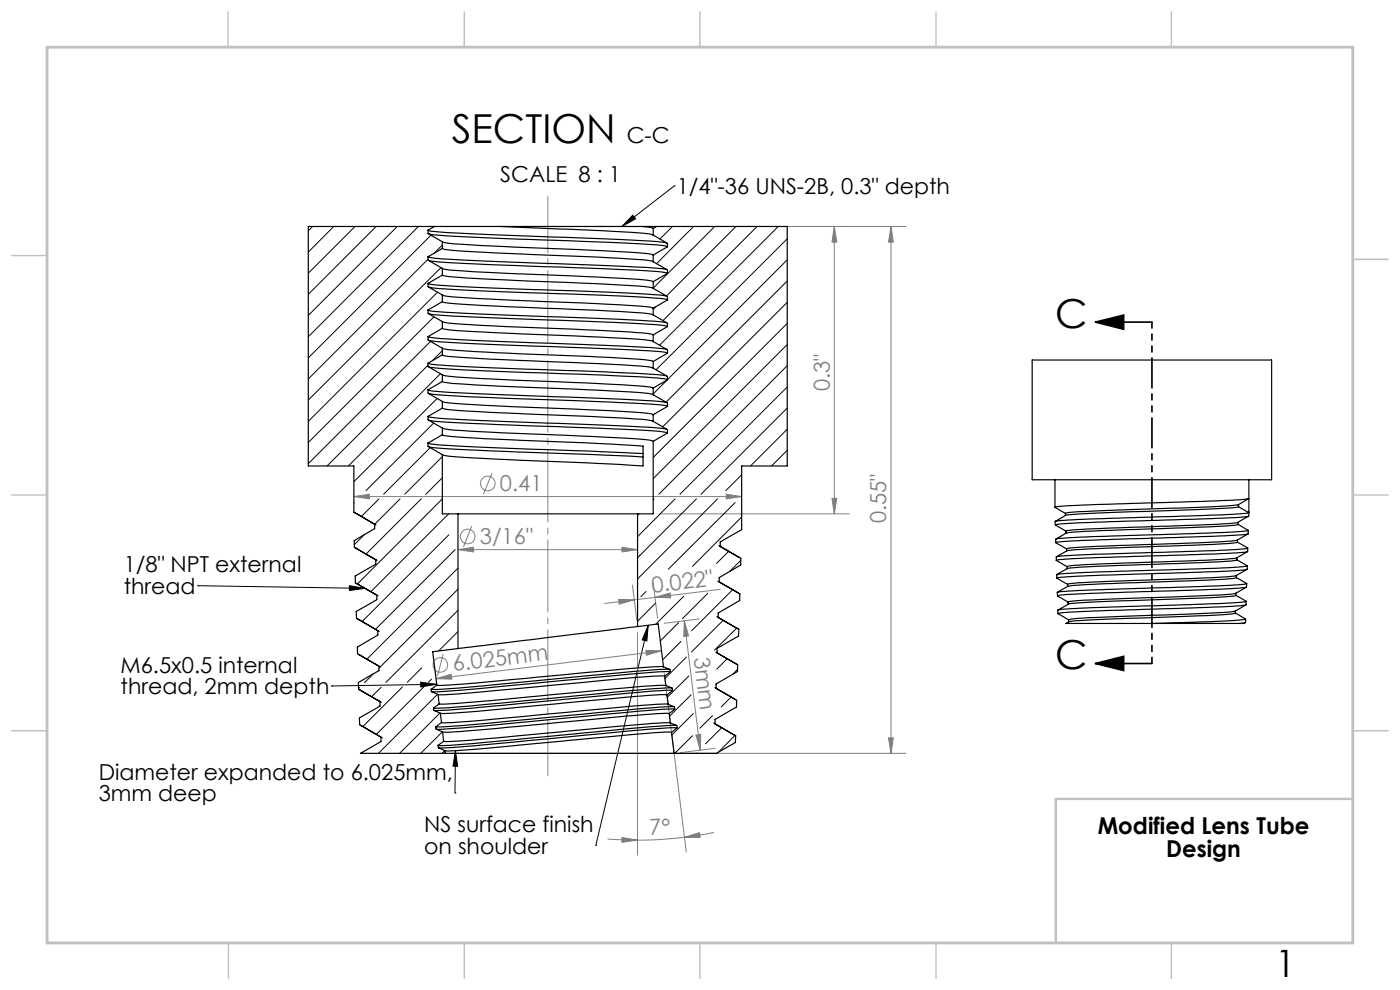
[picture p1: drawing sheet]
<svg xmlns="http://www.w3.org/2000/svg" width="297mm" height="210mm" viewBox="0 0 297 210" stroke-linecap="round" stroke-linejoin="round" font-family="sans-serif">
<g fill="none" stroke="#808080" stroke-width=".21">
<path d="M93.4 48h98.8M177 48v61M177 48l.5 3.4h-1zM189 48l.5 3.4h-1zM189 48v111.8M75.1 105.3l3.3-.5v1zM75.1 105.3h82.2M97.2 116.6l3.3-.5v1zM97.2 116.6h38.1M100.1 111.6l-1.8 4.4M104.4 100.3l-1.8 4.5M131.9 116.1l3.4 .5-3.4 .5z"/>
<path d="M139.8 109h40.4M154.1 104.8l3.2 .5-3.2 .5zM176.5 105.7h1l-.5 3.3zM94 138.7l-1.2 4.7M131.2 127.1l3.3 .1-3.2 1zM134.2 124.1l.9 7.5M134.5 127.2l-6.2 .8M135.3 134.2v47.2M137 138l3.3 .1-3.2 .9zM138.6 123.6l.9 7.5M139 126.7l3.2-.9 .1 1zM139 126.7l-4.5 .5"/>
<path d="M140.3 138.1l-47.8 5.9M145.2 131.7l3.4 27.4M145.2 131.7l.9 3.2-1 .1zM148.3 131.3l-7.4 .9M152.8 125l-13.8 1.7M92.5 144l3.2-1 .1 1.1zM95.7 159.8h96.5M140.9 142.7l4.7 38.1M147.6 155.9l1.1-.1-.1 3.3zM151.7 158.7l-7.4 1M188.5 156.5h1l-.5 3.3zM128.9 178l6.4 .2"/>
<path d="M132 177.7l3.3 .5-3.4 .5zM145.2 177.6l3.2-1 .1 1.1zM145.2 177.6l-5 .5-4.9 .1M151.4 176.6l-6.2 1"/>
<circle cx="99.2" cy="113.8" r="1.56"/>
<circle cx="103.5" cy="102.6" r="1.56"/>
<circle cx="93.4" cy="141" r="1.55"/>
</g>
<g fill="none" stroke="#000" stroke-width=".21">
<path d="M143.1 39.4h.1M143.1 39.4l-11.2 8.6M134.2 45.6l.6 .8-2.9 1.6zM41.9 124.2h.1M41.9 124.2l35.5 .6M74.1 124.2l3.3 .6-3.3 .5zM137.5 132.6l-.3 3.4-1-.3zM137.5 132.6l-11.1 46.7M70.3 145.5h.1M89.3 144.7l3.2 .5-3.2 .5zM92.5 145.2l-22.2 .3M96.6 159.2l-.1 9"/>
<path d="M96.6 159.2l.5 3.4-1-.1zM96.5 168.2h.1M126.4 179.3h.1"/>
</g>
<path d="M232.4 68.3l6-1.5v3zM232.4 68.3h12M232.4 140.7l6-1.5v3zM232.4 140.7h12" fill="none" stroke="#000" stroke-width=".35"/>
<path d="M244.4 68.3v72.4" fill="none" stroke="#000" stroke-width=".35" stroke-dasharray="6.3 1.3 1.3 1.3 1.3 1.3" stroke-dashoffset="5.1"/>
<path d="M116.2 164.6v-122.9" fill="none" stroke="#808080" stroke-width=".21" stroke-dasharray="15.2 1.3 1.3 1.3" stroke-dashoffset="3.3"/>
<path d="M287 55h7.5M287 144.8v55.2h-187.2" fill="none" stroke="#c0c0c0" stroke-width=".21"/>
<path d="M287 169.5h-63v30.6" fill="none" stroke="#c0c0c0" stroke-width=".5"/>
<g fill="none" stroke="#c0c0c0" stroke-width=".3">
<path d="M48.4 2.5v7.5M98.5 2.5v7.5M148.5 2.5v7.5M198.6 2.5v7.5M248.5 2.5v7.5M2.5 54.2h7.5M287 55h7.5M2.5 105h7.5M287 105h7.5M2.5 155h7.5M287 155h7.5M48.5 200v7.5"/>
<path d="M98.5 200v7.5M148.5 200v7.5M198.6 200v7.5M248.5 200v7.5"/>
</g>
<path d="M10 10h277v190h-277z" fill="none" stroke="#c0c0c0" stroke-width=".6"/>
<g fill="#000">
<path d="M134.2 45.6l.6 .8-2.9 1.6zM74.1 124.2l3.3 .6-3.3 .5zM89.3 144.7l3.2 .5-3.2 .5zM96.6 159.2l.5 3.4-1-.1zM137.5 132.6l-.3 3.4-1-.3z"/>
<path d="M232.4 68.3l6-1.5v3zM232.4 140.7l6-1.5v3z"/>
</g>
<g fill="#808080">
<path d="M97.2 116.6l3.3-.5v1zM131.9 116.1l3.4 .5-3.4 .5z"/>
<path d="M75.1 105.3l3.3-.5v1zM154.1 104.8l3.2 .5-3.2 .5z"/>
<path d="M132 177.7l3.3 .5-3.4 .5zM145.2 177.6l3.2-1 .1 1.1z"/>
<path d="M92.5 144l3.2-1 .1 1.1zM137 138l3.3 .1-3.2 .9z"/>
<path d="M131.2 127.1l3.3 .1-3.2 1zM139 126.7l3.2-.9 .1 1z"/>
<path d="M189 48l.5 3.4h-1zM188.5 156.5h1l-.5 3.3z"/>
<path d="M176.5 105.7h1l-.5 3.3zM177 48l.5 3.4h-1z"/>
<path d="M145.2 131.7l.9 3.2-1 .1zM147.6 155.9l1.1-.1-.1 3.3z"/>
</g>
<g fill="none" stroke="#000" stroke-width=".25">
<path d="M90.8 48.8v.7l3 1.8M90.8 54.5v.7l3 1.7M90.8 48.8l.8 .3a1128.3 1128.3 0 0 0 38.8 1.7 83.5 83.5 0 0 1 11 .7M90.8 54.5a125.7 125.7 0 0 0 15.6 1 741.7 741.7 0 0 1 34.9 1.6l.1 .1M91 49.6a362.8 362.8 0 0 0 26.7 1.4l18.5 .7 4 .3 1.4 .3M91 55.3a173.8 173.8 0 0 0 18.5 1l18.6 .7a111.1 111.1 0 0 1 13.3 .9l.2 .1M92.1 48h-26.7v50.8h9.7v9.8l4.4 2.6v.9l-4.4 2.6 .1 1.4 4.5 2.6v1l-4.3 2.5v1.4l4.5 2.7v.9l-4.3 2.5v1.5l4.6 2.6v.9l-4.4 2.6v1.4l4.6 2.6v1l-4.4 2.5 .1 1.4 4.5 2.6v1l-4.4 2.5 .1 1.4 4.5 2.7v.9l-4.3 2.5h17.9M92.1 48h14.1M92.1 48l-1.3 .8M93.8 52.7l-3 1.8M93.8 58.3l-3 1.8M93.8 58.3l.2 .1a123.6 123.6 0 0 0 15.1 1.1l14.7 .6a126.8 126.8 0 0 1 14.7 1l.1 .1"/>
<path d="M93.8 52.7l.2 .1a138.2 138.2 0 0 0 16.3 1.1l21.1 .9 4.9 .3 2.3 .4M93.8 56.9l.2 .1a222.9 222.9 0 0 0 21.8 1.3l10.9 .5a86.7 86.7 0 0 1 11.7 .8l.2 .2M93.8 51.3l.2 .1a262.5 262.5 0 0 0 23.3 1.3l8.3 .4a124.4 124.4 0 0 1 12.8 .9l.2 .1M93.8 51.3v1.4M93.8 56.9v1.4M106.2 48l19.6 .9a107.5 107.5 0 0 1 12.6 .9l.2 .1M106.2 48h30.1M136.3 48l2.3 .5M136.3 48h3M138.6 55.5l3 1.8v.7M138.6 49.9l3 1.7v.7M138.6 48.5v1.4"/>
<path d="M138.6 54.1v1.4M138.6 59.8v1.4M139.3 48h27.7v50.8h-9.7v13.6l-4.5 2.6v.9l4.4 2.5-.1 1.5-4.5 2.6v.9l4.4 2.6-.1 1.4-4.5 2.6v1l4.3 2.5v1.4l-4.6 2.6v1l4.4 2.5v1.4l-4.6 2.7v.9l4.4 2.5-.1 1.5-4.5 2.6v1l4.4 2.5-.1 1.4-4 2.3h-9M139.3 48l-.7 .5M141.6 58l-3 1.8M141.6 52.3l-3 1.8M90.8 65.7a15.7 15.7 0 0 0 5.3 .6l8.9 .4a842.5 842.5 0 0 1 35.9 1.7l.5 .1M90.8 60.1v.7l3 1.8M90.8 65.7v.8l3 1.7M90.8 71.4v.7l3 1.8M90.8 77v.7l3 1.8M90.8 77l.1 .1a207.1 207.1 0 0 0 20.8 1.2l19 .7a86.4 86.4 0 0 1 10.7 .8"/>
<path d="M90.8 71.4l.7 .2a1208 1208 0 0 0 41 1.8l5.5 .3 3.4 .4M90.8 60.1l.1 .1a146.9 146.9 0 0 0 16.1 1 566.7 566.7 0 0 1 34.4 1.6M91 66.6a309.2 309.2 0 0 0 25 1.3l18.1 .7 4.9 .3 2.6 .4M91 77.8a403.4 403.4 0 0 0 29 1.5l10.7 .4a88.4 88.4 0 0 1 10.8 .8l.1 .1M91 72.2l.5 .1a1226.7 1226.7 0 0 0 41 1.8l7.7 .5 1.4 .3M91.1 60.9l.2 .1a648.6 648.6 0 0 0 35.1 1.6l5 .2a76.5 76.5 0 0 1 10.1 .8h.1M93.8 64l-3 1.7M93.8 69.6l-3 1.8M93.8 75.3l-3 1.7M93.8 64l1.7 .3 6.8 .5a847.4 847.4 0 0 1 35.7 1.8l.6 .2M93.8 69.6l.3 .2a266 266 0 0 0 22.1 1.2l8.4 .4a136 136 0 0 1 13.8 .9l.2 .2M93.8 75.3a5 5 0 0 0 2.6 .4l7.8 .5 20.2 .8a127.2 127.2 0 0 1 14 1l.2 .1"/>
<path d="M93.8 73.9a65.7 65.7 0 0 0 11.4 .9l19.4 .8a147 147 0 0 1 13.8 .9l.2 .2M93.8 68.2l.3 .1a276.5 276.5 0 0 0 24.3 1.4l8.3 .4a101.9 101.9 0 0 1 11.7 .8l.2 .1M93.8 79.5l.2 .1a275.6 275.6 0 0 0 24.6 1.4l13.5 .6 4.8 .4 1.7 .3M93.8 62.6l.2 .1a274.2 274.2 0 0 0 23.9 1.4l5.9 .2a166.3 166.3 0 0 1 14.5 1l.3 .1M93.8 62.6v1.4M93.8 68.2v1.4M93.8 73.9v1.4M93.8 79.5v1.4M138.6 78.1l3 1.8v.7M138.6 72.5l3 1.7v.7M138.6 66.8l3 1.8v.7M138.6 61.2l3 1.7v.7"/>
<path d="M138.6 65.4v1.4M138.6 71v1.5M138.6 76.7v1.4M141.6 74.9l-3 1.8M141.6 69.3l-3 1.7M141.6 63.6l-3 1.8M219 76.4h50.8v25.4h-50.8zM90.8 94l.7 .2a829.4 829.4 0 0 0 35.9 1.6l9 .4M90.8 82.7v.7l3 1.8M90.8 88.3v.7l3 1.8M90.8 94v.7l3 1.7M90.8 88.3l.1 .1a272.4 272.4 0 0 0 22.1 1.2l16.4 .6a96.9 96.9 0 0 1 12 .8"/>
<path d="M90.8 82.7a3.3 3.3 0 0 0 2.1 .3l11.2 .6a956.8 956.8 0 0 1 36.6 1.7l.8 .1M91 94.8a318.2 318.2 0 0 0 25 1.3l20.4 .8M91 89.1a236.4 236.4 0 0 0 20.6 1.2l15.5 .5a129.6 129.6 0 0 1 14.3 .9l.2 .2M91.1 83.5a294.3 294.3 0 0 0 25.4 1.3l19.7 .8 4.3 .3 1.1 .3M93.8 80.9l-3 1.8M93.8 86.6l-3 1.7M93.8 92.2l-3 1.8M93.8 92.2a3.1 3.1 0 0 0 2 .4l7 .5 21.5 .8 12.1 .7v4.2l-28.6-1.3a115.2 115.2 0 0 1-13.9-1l-.1-.1M93.8 80.9l.1 .1a107.7 107.7 0 0 0 14.3 1l16.5 .7a132 132 0 0 1 13.6 .9l.3 .1M93.8 86.6a19.8 19.8 0 0 0 6 .6l26 1.2a124.2 124.2 0 0 1 12.6 .9l.2 .1M93.8 90.8l1.6 .3 4.4 .4 26 1.1a99 99 0 0 1 12.6 .9l.2 .1M93.8 85.2h.1a252.2 252.2 0 0 0 22.6 1.4l10.8 .4a66.5 66.5 0 0 1 11.2 .9l.1 .1"/>
<path d="M93.8 96.4v12.6h3.4M93.8 85.2v1.4M93.8 90.8v1.4M138.6 89.4l3 1.7v.8M138.6 83.7l3 1.8v.7M138.6 93.6v15.4h-3.3M138.6 82.3v1.4M138.6 88v1.4M141.6 91.9l-3 1.7M141.6 86.2l-3 1.8M141.6 80.6l-3 1.7M75.2 108.7l4.6 2.7"/>
<path d="M75.4 116.2l.1 .1M75.4 116.2l4.6 2.7M97.2 109h38.1M97.2 109v28.6M135.3 109v23.9M152.5 115.8l4.3 2.5M223.8 107.6l2.3 1.3M223.8 101.8v5.8M223.8 110.6l.8-.2 4-.2 18.6-.6a181.3 181.3 0 0 0 17.7-.8v.7a339 339 0 0 1-24.5 1l-11.7 .4-4.8 .4zM223.9 111.4l2.3 1.3M224 115.1l2.3 1.3M224.1 118.1v.8l2.3 1.3"/>
<path d="M226.1 109.3l-2.2 1.3M226.1 112.7v.4M226.2 113.1l-2.2 1.3M262.4 118.7l2.2 1.3M262.4 118.8a26.8 26.8 0 0 1-6.6 .5l-9.7 .4a242.1 242.1 0 0 0-19.7 .9l-2.2 1.3M262.4 118.3v.5M262.5 114.6a340 340 0 0 1-25.1 1.1l-10.8 .6-.3 .1v.5l-2.2 1.2M262.5 115l2.2 1.2M262.5 115l-.1 .1a489.2 489.2 0 0 1-28.1 1.2l-5.9 .3-2.1 .3M262.6 110.8h-.1a492.4 492.4 0 0 1-28.3 1.3l-5.9 .3-2.2 .3M262.6 111.2l2.2 1.3M262.7 107.5a145.9 145.9 0 0 1-16.3 .9l-15 .5-5.3 .4"/>
<path d="M262.7 107.5l2.2 1.3M262.7 107v.5M264.7 117l-2.3 1.3a403.8 403.8 0 0 1-24.9 1.2l-5.9 .2a20.6 20.6 0 0 0-5.2 .5v.4M264.7 116.3v.7l-.3 .1a286.7 286.7 0 0 1-20.5 .8l-1.8 .1a202.3 202.3 0 0 0-18 .8v.1M264.7 116.3l-1.2 .2-5.8 .3-15.9 .5a183.5 183.5 0 0 0-17.7 .8M264.8 113.2a238.3 238.3 0 0 1-20 1l-3.5 .1a168.2 168.2 0 0 0-17.3 .8l-.1-.7M264.8 105.8l-1 .6a5.7 5.7 0 0 1-3.9 .9l-9.5 .5a419.2 419.2 0 0 0-24.3 1l-.1 .6M264.8 112.5a426.6 426.6 0 0 1-27.1 1.2l-9.6 .3a12.7 12.7 0 0 0-4.1 .4M264.8 112.5v.7l-2.3 1.4v.4M264.9 109.5l-2.3 1.3v.5a183.7 183.7 0 0 1-18.2 .9 216 216 0 0 0-18.2 .9M264.9 105.8a462.7 462.7 0 0 1-27.9 1.1l-10.4 .4-2.8 .3M264.9 101.8v7"/>
<path d="M75.7 123.8l4.5 2.6M75.9 131.3l4.5 2.6M76.2 138.8l4.4 2.7M97.2 137.6l-5.4 .6 .9 7.1M135.3 132.9l-38.1 4.7M135.3 132.9l4.3-.5 1.2 9.1M151.9 138.4l4.3 2.5M152.1 130.8l4.4 2.6M152.3 123.3l4.3 2.5M224.2 122.6a205.1 205.1 0 0 1 18.8-.9l3.4-.1a207.2 207.2 0 0 0 18.1-.8l-2.3 1.3a474 474 0 0 1-27.8 1.3l-5.8 .2-2.1 .4M224.2 122.7l2.3 1.3M224.3 126.4l2.3 1.3v.5"/>
<path d="M224.4 130.2l2.3 1.3v.4M224.4 129.4l4.8-.4 18.2-.6a177.5 177.5 0 0 0 16.9-.8v.7a336.1 336.1 0 0 1-23 1 175.1 175.1 0 0 0-16.8 .8l-.1 .1M226.5 124v.4M244.6 132.2h18.4M262 129.6a367.7 367.7 0 0 1-24.4 1.2l-4.9 .2a24.2 24.2 0 0 0-6 .5M262 130.1a54.6 54.6 0 0 1-9.3 .6l-3.6 .1a315.5 315.5 0 0 0-22.4 1.1l-.6 .3h18.5M262.1 129.6v.4l2.1 1.3-4.7 .5-14.9 .4M262.2 126.3l2.1 1.2M262.2 126.3a51.7 51.7 0 0 1-9.3 .6l-3.6 .2a332.2 332.2 0 0 0-22.6 1l-2.3 1.3v.8M262.2 125.8v.5M262.3 122.5l2.2 1.3M262.3 122.1v.4a174.2 174.2 0 0 1-17.9 1 213.6 213.6 0 0 0-17.9 .9l-2.2 1.3"/>
<path d="M264.2 132.1l-.3 .1h-.9M264.3 131.3l-.1 .7-1.2 .2M264.3 128.3l-2.3 1.3M264.4 124.5l-2.3 1.4a355 355 0 0 1-24.4 1.1l-5 .2a27.4 27.4 0 0 0-6.1 .5M264.5 123.8a296.2 296.2 0 0 1-22.8 1l-16.8 .7-.6 .2v.7a146.1 146.1 0 0 1 16.2-.8l6.7-.2a168.1 168.1 0 0 0 17.2-.9M264.5 123.8l-.1 .7M264.6 120l-.1 .1a565.9 565.9 0 0 1-30 1.2l-9.9 .5-.4 .1v.7M264.6 120v.7M76.4 146.4l4.5 2.6M76.6 153.9l4.5 2.6M91.5 146.2v.5l1.4 .6M92 150.2v.5l1.4 .6"/>
<path d="M92.5 154.2v.4l1.4 .6M92.7 145.3l-1.2 .9M92.9 158.1l.1 .5 1.4 .6M92.9 147.3l.3 2M93.2 149.3l-1.2 .9M93.4 151.3l.3 2M93.7 153.3l-1.2 .9M93.9 155.2l.2 2.1M94.1 157.3l-1.2 .8M94.4 159.2v.6M94.4 159.8h48.6M140.8 141.5l1.3 .5 .1 .5-1.2 .9"/>
<path d="M140.8 141.5a118.4 118.4 0 0 0-13.6 .9l-2.5 .2a633.8 633.8 0 0 1-31.9 2.8l-.1-.1M141 143.4a175.7 175.7 0 0 0-18.6 1.5l-20.3 1.9a58.8 58.8 0 0 1-9.2 .5M141 143.4l.3 2M141.3 145.4l1.3 .6 .1 .5-1.2 .9M141.3 145.4h-.2a664.8 664.8 0 0 0-34.4 3l-9.8 .8-3.7 .1M141.5 147.4a96.6 96.6 0 0 0-13.6 1l-2.4 .2a633.8 633.8 0 0 1-31.9 2.7h-.2M141.5 147.4l.2 2M141.7 149.4l1.4 .6 .1 .3-1.2 1.1M141.7 149.4a118.4 118.4 0 0 0-13.5 .9l-2.5 .3a633.8 633.8 0 0 1-31.9 2.7h-.1M142 151.4a177.4 177.4 0 0 0-18.6 1.4l-20.4 1.9a59 59 0 0 1-9.1 .5M142 141.9a1098.8 1098.8 0 0 0-40.9 3.7l-8.2 .7-1.4-.1M142 151.4l.2 1.9"/>
<path d="M142.1 142.5a273.3 273.3 0 0 0-22.3 1.8l-22.7 2.2-5.5 .2M142.2 153.3l1.4 .6 .1 .4-1.2 1.1M142.2 153.3h-.1a633.8 633.8 0 0 0-32 2.8l-10.7 .9-5.3 .3M142.5 155.4a96.6 96.6 0 0 0-13.6 .9l-2.5 .2a624.4 624.4 0 0 1-31.9 2.8l-.1-.1M142.5 145.9l-3.8 .2-13 1.2a846.3 846.3 0 0 1-33.6 2.9h-.1M142.5 155.4l.5 4.4M142.6 146.5l-3.9 .1-12.9 1.2a846.3 846.3 0 0 1-33.6 2.9h-.1M142.9 149.9a1080.4 1080.4 0 0 0-40.8 3.7l-8.3 .6h-1.3M143.1 150.4a276.8 276.8 0 0 0-22.4 1.9l-22.6 2.1-5.5 .2M143.4 153.9a749.6 749.6 0 0 0-36.2 3.2l-4.6 .4a57.7 57.7 0 0 1-9.7 .6M143.6 154.4h-.1a693.2 693.2 0 0 0-33.6 2.9l-7.3 .7a69.1 69.1 0 0 1-9.6 .6M151.4 153.4l4.4 2.5"/>
<path d="M151.7 145.9l4.3 2.5"/>
</g>
<g fill="none" stroke="#000" stroke-width=".21">
<path d="M66.3 48l-.9 1M70.8 48l-5.4 5.5M75.3 48l-9.9 10M79.8 48l-14.4 14.4M84.3 48l-18.9 18.9M88.8 48l-23.4 23.4M90.8 55l-25.4 25.4M91.4 49.9l-26 26M93.6 56.8l-28.2 28.1M93.8 52l-1.7 1.7M142.7 48l-2.7 2.7M147.1 48l-7.8 7.9"/>
<path d="M151.6 48l-13 13.1M156.1 48l-14.7 14.8M160.6 48l-19.9 20M165.1 48l-25.2 25.2M167 50.7l-27.8 27.7M167 55.1l-25.4 25.4M167 59.6l-25.7 25.7M90.8 77.5l-21.4 21.3M91.3 72.4l-25.9 25.9M92.1 67.2l-26.7 26.7M92.8 62l-27.4 27.4M93.5 79.3l-19.6 19.5"/>
<path d="M93.8 74.4l-2 2M139.1 65.1l-.5 .5M167 73.1l-28.4 28.4M167 77.6l-27.2 27.2M167 64.1l-26.4 26.4M167 68.6l-28.4 28.4M91.3 95l-9.9 9.8M92 89.7l-14.4 14.4M92.7 84.5l-17.6 17.7M93.8 96.9l-7.9 7.9M138.8 87.8l-.2 .3M141.5 80.6l-2.9 3"/>
<path d="M167 86.6l-18.3 18.2M167 82.1l-22.7 22.7M167 91l-7.8 7.8M167 95.5l-3.3 3.3M75.1 106.6v.1M77.3 113.4l-2.2 2.2M80.4 105.8l-3.7 3.8M84.9 105.8l-5.4 5.4M89.4 105.8l-11.8 11.7M93.8 101.3l-3.5 3.5M93.8 105.8l-18 18.1M95.2 109l-16.5 16.5"/>
<path d="M95.2 113.4l-18.4 18.5M96.6 116.6l-16.9 16.9M135.6 109l-.3 .3M138.7 105.8l-.1 .2M143.2 105.8l-7.9 8M147.7 105.8l-12.4 12.5M152.2 105.8l-15.5 15.6M154.6 116.9l-2.6 2.6M156 106.6l-14.2 14.1M157.2 118.8l-2.4 2.4M157.3 100.7l-3.3 3.4M157.3 109.7l-10.4 10.4"/>
<path d="M76.1 137.1l-.3 .3M97.2 120.5l-19.4 19.3M97.2 125l-16.8 16.7M97.2 129.5l-15.4 15.3M97.2 134l-4.2 4.1M136.6 121.5l-1.3 1.3M137.1 125.5l-1.1 1.1M139.1 127.9l-3.8 3.9M144 132.1l-3.9 3.9M144.5 136.1l-3.9 3.8M145.1 126.5l-6 5.9M145.6 139.4l-4.5 4.5"/>
<path d="M150.2 125.8l-5.4 5.4M153.4 131.6l-6.7 6.7M154.3 139.7l-2.3 2.2M155.4 125.1l-8.7 8.7M156.3 133.2l-4.7 4.7M76.3 145.8l-.2 .3M79.2 142.9l-1.9 1.9M80.9 145.8l-2.1 2M85.4 145.7l-8.4 8.4M89.5 141.7l-3.1 3M89.9 145.7l-10.1 10.1M91.5 144.1l-.6 .6"/>
<path d="M92.8 147.3l-12.5 12.5M93.3 151.3l-8.5 8.5M93.8 155.2l-4.5 4.6M94.3 159.2l-.5 .6M146.1 143.4l-4.6 4.5M146.6 147.4l-4.6 4.5M146.9 156.1l-3.7 3.7M147.1 151.4l-4.6 4.5M147.7 159.7l-.1 .1M151.2 151.8l-2.7 2.7M153.1 154.4l-3.5 3.4M155.1 147.8l-2.1 2.2"/>
<path d="M155.9 156l-3.6 3.7M156.5 142l-1.1 1"/>
</g>
<g font-size="8.5">
<text x="95.8" y="30.4">SECTION</text>
<text x="223.9" y="69.5">C</text>
<text x="223.9" y="141.9">C</text>
</g>
<text font-size="8" x="270.5" y="207.2">1</text>
<g font-size="4.9">
<text x="232.9" y="176.8">Modified Lens Tube</text>
<text x="247.4" y="181.8">Design</text>
</g>
<g font-size="4.7">
<text x="132.9" y="30.3">C-C</text>
<text x="106.1" y="38.6">SCALE 8 : 1</text>
<text x="143.6" y="41.2">1/4&quot;-36 UNS-2B, 0.3&quot; depth</text>
<text x="26.2" y="121.4">1/8&quot; NPT external</text>
<text x="26.2" y="126">thread</text>
<text x="25.6" y="142.7">M6.5x0.5 internal</text>
<text x="25.6" y="147.2">thread, 2mm depth</text>
<text x="20.9" y="165.4">Diameter expanded to 6.025mm,</text>
<text x="20.9" y="169.9">3mm deep</text>
<text x="90" y="176.6">NS surface finish</text>
<text x="90" y="181.1">on shoulder</text>
</g>
<g font-size="4.7" fill="#808080">
<text x="176" y="83" transform="rotate(-90 176 83)">0.3&quot;</text>
<text x="106.1" y="104.2">0.41</text>
<text x="188" y="111" transform="rotate(-90 188 111)">0.55&quot;</text>
<text x="101.8" y="115.5">3/16&quot;</text>
<text x="138.4" y="125.7" transform="rotate(-7 138.4 125.7)">0.022&quot;</text>
<text x="96.2" y="142.4" transform="rotate(-7 96.2 142.4)">6.025mm</text>
<text x="147.2" y="139.6" transform="rotate(83 147.2 139.6)">3mm</text>
<text x="137.9" y="177.2" transform="rotate(-3 137.9 177.2)">7°</text>
</g>
</svg>
